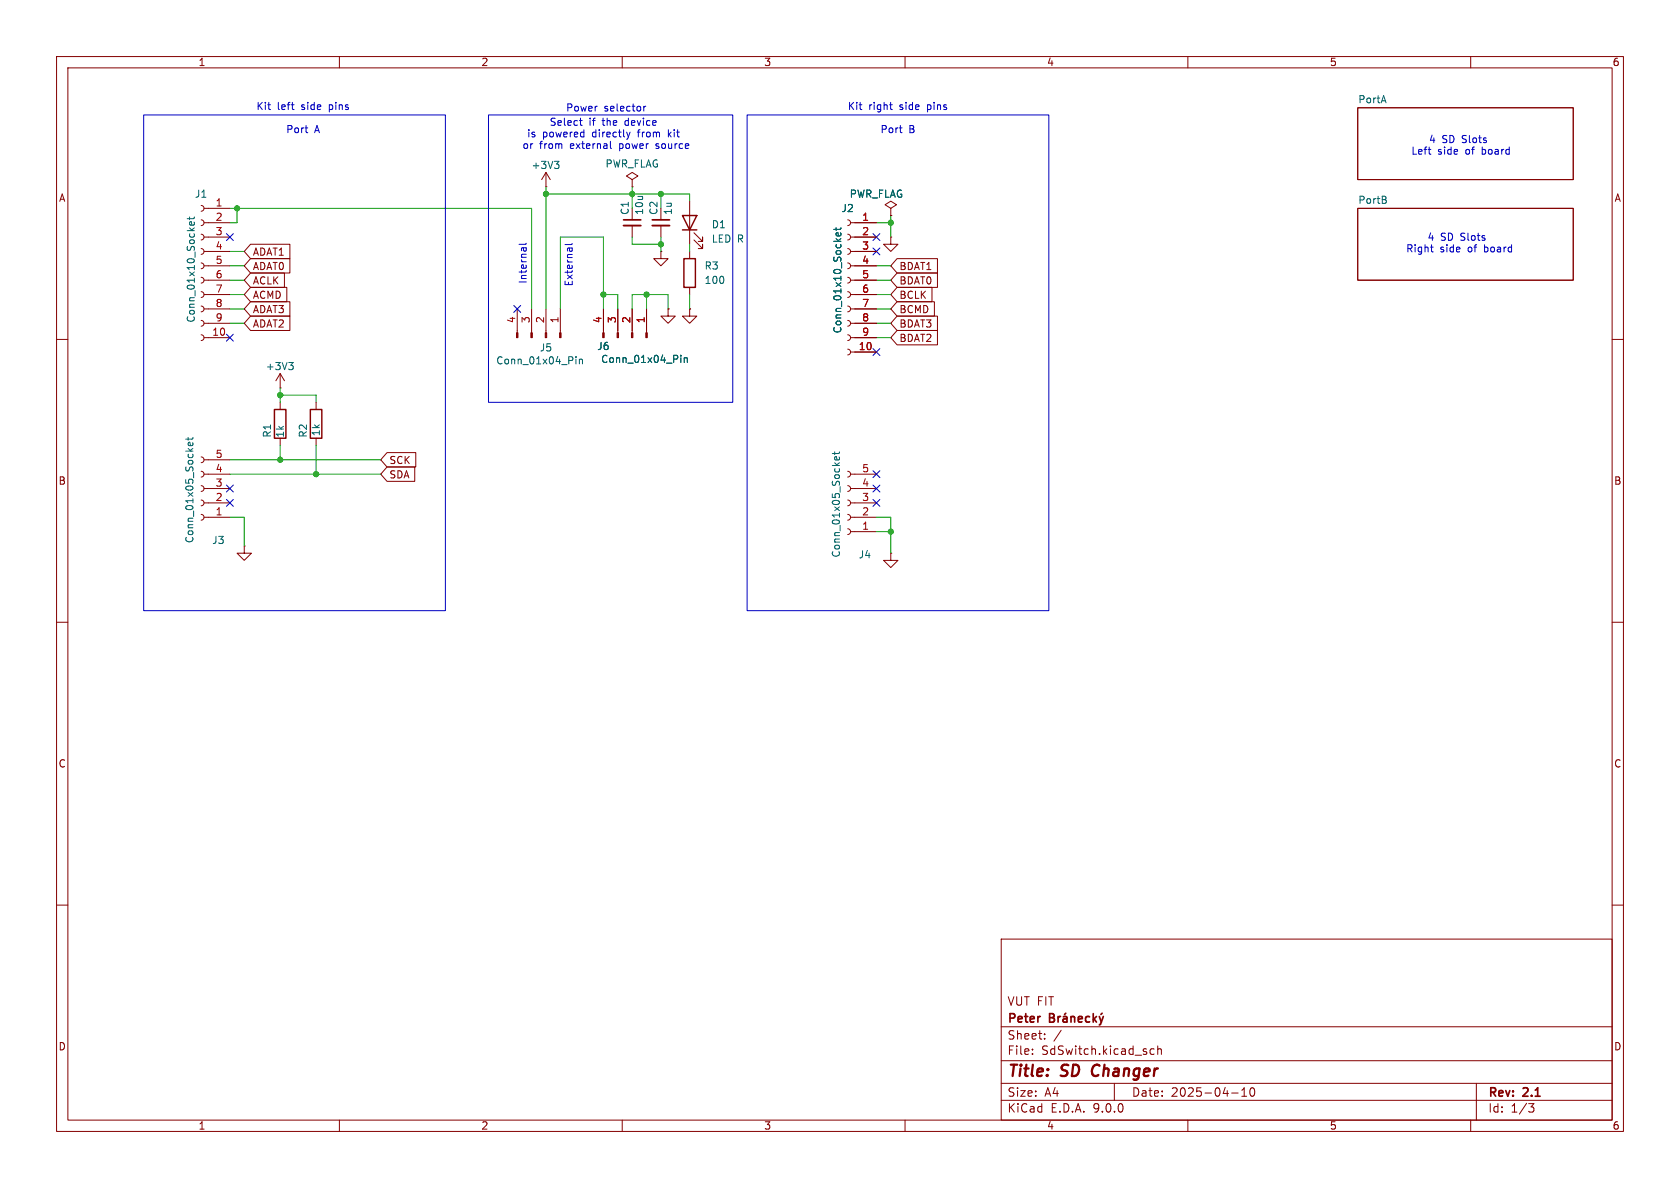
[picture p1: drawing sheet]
<svg xmlns="http://www.w3.org/2000/svg" width="297mm" height="210mm" viewBox="0 0 297 210" stroke-linecap="round" stroke-linejoin="round" font-family="sans-serif">
<g fill="none" stroke="#840000" stroke-width=".18">
<path d="M10 10h277v190h-277zM12 12h273v186h-273zM60 10v2M110 10v2M160 10v2M210 10v2M240 19.1h38.1v12.7h-38.1zM260 10v2M35.6 36.3l.3 .2 .2 .3-.2 .4-.3 .1M35.6 38.9l.3 .1 .2 .4-.2 .3-.3 .2M36.1 36.8h4.5M36.1 39.4h4.5"/>
<path d="M96.5 33h.1M96.5 30.5v2.5M96.5 30.5l-.7 1.3M96.5 30.5l.8 1.3M111.8 31.8l1-.7-1-.6-1.1 .6 1.1 .7v1.2M111.8 33h.1M111.8 36.8v2.1M111.8 39.9v2M116.8 36.8v2.1M116.8 39.9v2M121.9 35.6v7.6M149.9 38.9l.3 .1 .2 .4-.2 .3-.3 .2"/>
<path d="M150.4 39.4h4.5M157.5 36.8l1-.6-1-.6-1 .6 1 .6v1.3M157.5 38.1h.1M240 36.8h38.1v12.7h-38.1zM35.6 41.4l.3 .2 .2 .3-.2 .4-.3 .1M35.6 43.9l.3 .2 .2 .4-.2 .3-.3 .2M35.6 46.5l.3 .1 .2 .4-.2 .3-.3 .2M35.6 49l.3 .2 .2 .3-.2 .4-.3 .1M35.6 51.6l.3 .1 .2 .4-.2 .3-.3 .2M35.6 54.1l.3 .2 .2 .3-.2 .4-.3 .1M35.6 56.6l.3 .2 .2 .4-.2 .3-.3 .2M35.6 59.2l.3 .1 .2 .4-.2 .3-.3 .2"/>
<path d="M36.1 41.9h4.5M36.1 44.5h4.5M36.1 47h4.5M36.1 49.5h4.5M36.1 52.1h4.5M36.1 54.6h4.5M36.1 57.2h4.5M36.1 59.7h4.5M44.3 53.3h6.9v2.6h-6.9l-1.1-1.3zM44.3 50.8h6.4v2.5h-6.4l-1.1-1.2zM44.3 48.3h6v2.5h-6l-1.1-1.3zM44.3 55.9h6.9v2.5h-6.9l-1.1-1.2z"/>
<path d="M44.3 43.2h6.9v2.5h-6.9l-1.1-1.2zM44.3 45.7h6.9v2.6h-6.9l-1.1-1.3zM91.4 54.6v4.2M94 54.6v4.2M96.5 54.6v4.2M99.1 54.6v4.2M106.7 54.6v4.2M109.2 54.6v4.2M111.8 54.6v4.2M114.3 54.6v4.2M116.8 44.5v1.2h1.3l-1.3 1.3-1.2-1.3h1.2M116.8 44.5h.1"/>
<path d="M118.1 54.6v1.3h-1.3l1.3 1.3 1.3-1.3h-1.3M118.1 54.6h.1M121.9 54.6v1.3h1.3l-1.3 1.3-1.3-1.3h1.3M121.9 54.6h.1M121.9 44.5v1.2M121.9 50.8v1.3M122.7 42.4l1.5 1.5v-.7v.7h-.8M122.7 41.1l1.5 1.6v-.8v.8h-.8M149.9 41.4l.3 .2 .2 .3-.2 .4-.3 .1M149.9 43.9l.3 .2 .2 .4-.2 .3-.3 .2M149.9 46.5l.3 .1 .2 .4-.2 .3-.3 .2M149.9 49l.3 .2 .2 .3-.2 .4-.3 .1"/>
<path d="M149.9 51.6l.3 .1 .2 .4-.2 .3-.3 .2M149.9 54.1l.3 .2 .2 .3-.2 .4-.3 .1M149.9 56.6l.3 .2 .2 .4-.2 .3-.3 .2M149.9 59.2l.3 .1 .2 .4-.2 .3-.3 .2M150.4 41.9h4.5M150.4 44.5h4.5M150.4 47h4.5M150.4 49.5h4.5M150.4 52.1h4.5M150.4 54.6h4.5M150.4 57.2h4.5M150.4 59.7h4.5"/>
<path d="M157.5 41.9v1.3h-1.3l1.3 1.3 1.2-1.3h-1.2M157.5 41.9h.1M158.6 58.4h7.1v2.6h-7.1l-1.1-1.3zM158.6 45.7h7.1v2.6h-7.1l-1.1-1.3zM158.6 53.3h6.6v2.6h-6.6l-1.1-1.3zM158.6 55.9h7.1v2.5h-7.1l-1.1-1.2zM158.6 50.8h6.2v2.5h-6.2l-1.1-1.2zM158.6 48.3h7.1v2.5h-7.1l-1.1-1.3zM10 60h2M49.5 68.6h.1M49.5 66v2.6M49.5 71.1v1.3"/>
<path d="M49.5 77.5v1.2M49.5 66l-.7 1.3M49.5 66l.8 1.3M55.9 71.1v1.3M55.9 77.5v1.2M149.9 61.7l.3 .2 .2 .3-.2 .4-.3 .1M150.4 62.2h4.5M285 60h2M35.6 90.9l.3 .2 .2 .3-.2 .4-.3 .1M35.6 88.4l.3 .1 .2 .4-.2 .4-.3 .1M35.6 85.9l.3 .1 .2 .4-.2 .3-.3 .2M35.6 83.3l.3 .2 .2 .3-.2 .4-.3 .1"/>
<path d="M35.6 80.8l.3 .1 .2 .4-.2 .3-.3 .2M36.1 91.4h4.5M36.1 88.9h4.5M36.1 86.4h4.5M36.1 83.8h4.5M36.1 81.3h4.5M43.2 96.5v1.3h-1.3l1.3 1.3 1.2-1.3h-1.2M43.2 96.5h.1M68.4 80h5.1v2.6h-5.1l-1.1-1.3zM68.4 82.5h4.9v2.6h-4.9l-1.1-1.3zM149.9 93.5l.3 .1 .2 .4-.2 .3-.3 .2M149.9 90.9l.3 .2 .2 .3-.2 .4-.3 .1"/>
<path d="M149.9 88.4l.3 .1 .2 .4-.2 .4-.3 .1M149.9 85.9l.3 .1 .2 .4-.2 .3-.3 .2M149.9 83.3l.3 .2 .2 .3-.2 .4-.3 .1M150.4 91.4h4.5M150.4 88.9h4.5M150.4 86.4h4.5M150.4 83.8h4.5M150.4 94h4.5M157.5 97.8v1.3h-1.3l1.3 1.2 1.2-1.2h-1.2M157.5 97.8h.1M10 110h2M285 110h2"/>
<path d="M10 160h2M177 166h108v32h-108zM285 160h2M60 198v2M110 198v2M160 198v2M177 194.5h108M177 191.5h108M177 187.5h108M177 181.5h108M182.5 186.3v.1M182.5 185.5v.1"/>
<path d="M184.7 183.6v.1M184.7 182.8v.1M187.6 182.1l-1.3 2M197 191.5v3M204 185.5l-.4-.1-.3 .3v.4l.2 .2h.5M204.7 185.5l.2-.1 .3 .1 .1 .9M204.7 184.9v1.5M210 198v2M217.7 193.2h1.2M219.5 193.8h.9M219.5 192.7l.5-.4v1.5M221.1 192.4l.2-.1a.81 .81 0 0 1 .6 .6 .81 .81 0 0 1-.3 .8l-.1 .1a.81 .81 0 0 1-.4-1.4z"/>
<path d="M260 198v2M261 191.5v6.5M270.2 195.1h1l-.5 .6 .4 .1 .1 .5-.3 .3h-.4"/>
</g>
<path d="M193.3 188.5a1.27 1.27 0 0 0 0 1.6" fill="none" stroke="#840000" stroke-width=".4"/>
<g fill="none" stroke="#840000" stroke-width=".3">
<path d="M110.2 38.9h3.1M115.3 38.9h3.1M185.6 179.2h.5l.2 .1v.3l-.2 .3a.4 .4 0 0 1 .3 .4 .4 .4 0 0 1-.3 .4h-.5zM185.6 179.9h.5M187.1 179.7v1M187.5 179.7l-.3 .1-.1 .2M188 179.8h.6v.9M188.4 179.1l-.2 .2M189.3 179.8l.3-.1 .3 .1 .1 .9M189.3 179.7v1M192.6 179.8l-.4-.1-.3 .3v.4l.2 .2h.5M193.3 179.2v1.5"/>
<path d="M193.8 179.7l-.5 .6M194.3 179.7l.4 1M194.8 179.1l-.2 .2M195.1 179.7l-.4 1M188.6 180l-.5 .1a.29 .29 0 0 0-.2 .3 .29 .29 0 0 0 .2 .3l.5-.1M190.6 180.2l.7-.2v-.2l-.5-.1-.2 .2 .1 .7h.6M193.4 180.1l.4 .6M194.7 180.7l-.1 .3-.3 .2"/>
</g>
<g fill="none" stroke="#006464" stroke-width=".18">
<path d="M33.5 38.4v.4M34.3 39.3l.1 .3-.2 .2-.6-.1v-.4l.2-.1 .1 .6M34.4 38.4l-.2 .3h-1.1M98 28.5h.8l-.4 .5M98.6 29l.2 .2v.3l-.2 .3M245 35.4l.1 .1-.1 .4M245 34.8v.4M147.8 40.2v.5M148.6 41.2l.1 .3-.2 .2-.6-.1v-.4l.2-.1 .1 .6M148.7 40.2l-.2 .3h-1.1M33.3 77.3v.5M34 78.2l.1 .4-.2 .2-.6-.1v-.5h.3l.1 .6"/>
<path d="M34.1 77.3l-.2 .3h-1.1M51 64.1h.8l-.4 .5M51.6 64.6l.2 .2v.3l-.2 .2M101.8 63.1v.1M101.8 63.5v.8M102.4 63.5v.8M102.4 63.6l.2-.1h.3l.1 .8M120.4 62.8v.1M120.4 63.2v.9M121 63.2v.9M121 63.4l.2-.2 .3 .1v.8M147.6 79.9v.5"/>
<path d="M148.4 79.9l-.2 .3h-1.1M148.3 80.8l.1 .3-.2 .2h-.6v-.5l.3-.1 .1 .6"/>
</g>
<g fill="#840000" stroke="#840000" stroke-width=".18">
<path d="M98.9 58.8h.3v.9h-.3z"/>
<path d="M96.4 58.8h.2v.9h-.2z"/>
<path d="M93.9 58.8h.2v.9h-.2z"/>
<path d="M91.3 58.8h.3v.9h-.3z"/>
<path d="M114.2 58.8h.2v.9h-.2z"/>
<path d="M111.6 58.8h.3v.9h-.3z"/>
<path d="M109.1 58.8h.2v.9h-.2z"/>
<path d="M106.6 58.8h.2v.9h-.2z"/>
</g>
<path d="M110.2 39.9h3.1M115.3 39.9h3.1" fill="none" stroke="#840000" stroke-width=".33"/>
<path d="M120.6 38.1h2.6l-1.3 2.5zM120.6 40.6h2.6M120.9 45.7h2v5.1h-2zM48.5 72.4h2v5.1h-2zM54.9 72.4h2v5.1h-2z" fill="none" stroke="#840000" stroke-width=".25"/>
<g fill="none" stroke="#009600" stroke-width=".18">
<path d="M40.6 36.8h53.4v17.8M41.9 36.8v2.6h-1.3M96.5 34.3h25.4v1.3M96.5 33v21.6M111.8 33v3.8M116.8 34.3v2.5M154.9 39.4h2.6M157.5 38.1v3.8M40.6 54.6h2.6M40.6 52.1h2.6M40.6 57.2h2.6M40.6 49.5h2.6"/>
<path d="M40.6 47h2.6M40.6 44.5h2.6M99.1 54.6v-12.7h7.6v12.7M106.7 52.1h2.5v2.5M111.8 54.6v-2.5h6.3v2.5M111.8 41.9v1.3h5M114.3 52.1v2.5M116.8 41.9v2.6M121.9 43.2v1.3M121.9 52.1v2.5M154.9 54.6h2.6M154.9 52.1h2.6"/>
<path d="M154.9 59.7h2.6M154.9 57.2h2.6M154.9 49.5h2.6M154.9 47h2.6M49.5 68.6v2.5M49.5 78.7v2.6M49.5 69.9h6.4v1.2M55.9 78.7v5.1M40.6 91.4h2.6v5.1M40.6 83.8h26.7M40.6 81.3h26.7M154.9 91.4h2.6v6.4"/>
<path d="M154.9 94h2.6"/>
</g>
<g fill="none" stroke="#000084" stroke-width=".18">
<path d="M40 59.1l1.2 1.2M40 41.3l1.2 1.2M41.2 59.1l-1.2 1.2M41.2 41.3l-1.2 1.2M90.8 54l1.2 1.2M92 54l-1.2 1.2M154.3 43.8l1.2 1.3M154.3 41.3l1.2 1.2M155.5 43.8l-1.2 1.3M155.5 41.3l-1.2 1.2M154.3 61.6l1.2 1.2M155.5 61.6l-1.2 1.2"/>
<path d="M40 85.8l1.2 1.2M40 88.3l1.2 1.2M41.2 85.8l-1.2 1.2M41.2 88.3l-1.2 1.2M154.3 83.2l1.2 1.2M154.3 85.8l1.2 1.2M154.3 88.3l1.2 1.2M155.5 83.2l-1.2 1.2M155.5 85.8l-1.2 1.2M155.5 88.3l-1.2 1.2"/>
</g>
<g fill="none" stroke="#0000c2" stroke-width=".18">
<path d="M51.5 18.5h.5M51.9 19.4h.1M113.8 18.8v.8M114.2 18.8l-.4 .2M157.3 18.5h.5M157.5 19.3l.3 .1M25.4 20.3h53.3v87.7h-53.3zM53.9 22.6h.5M54.3 23.5h.1M86.4 20.3h43.1v50.8h-43.1zM102.4 21.3h.5M102.6 20.9v1.1l.3 .2"/>
<path d="M103.1 23.4h.1M103.2 22.9v1.3M103.2 24.1l-.1 .1M107.9 25v1.1l.2 .2M110.8 23.4l.3 .8M111.1 24.2l-.1 .3M111.4 23.4l-.3 .8M132.1 20.3h53.3v87.7h-53.3zM159 22.6h.5M159.4 23.5h.1M252.5 26.4h.5M252.8 27.3h.2"/>
<path d="M92.5 43.8l.1 .1M93 43.8v.1M93 43.8l-.8 .1M93 43l-.1 .2h-1.1M101.2 43.1l-.2 .1h-1.1M252.9 43.7h.5M253.1 44.5h.3"/>
</g>
<g fill="#009600" stroke="#009600" stroke-width=".18">
<circle cx="116.8" cy="43.2" r=".46"/>
<circle cx="111.8" cy="34.3" r=".46"/>
<circle cx="106.7" cy="52.1" r=".46"/>
<circle cx="114.3" cy="52.1" r=".46"/>
<circle cx="157.5" cy="39.4" r=".46"/>
<circle cx="157.5" cy="94" r=".46"/>
<circle cx="55.9" cy="83.8" r=".46"/>
<circle cx="49.5" cy="81.3" r=".46"/>
<circle cx="116.8" cy="34.3" r=".46"/>
<circle cx="49.5" cy="69.9" r=".46"/>
<circle cx="96.5" cy="34.3" r=".46"/>
<circle cx="41.9" cy="36.8" r=".46"/>
</g>
<g font-size="2.8" fill="#840000">
<text x="178" y="190.9">Title:</text>
<text x="187.7" y="190.9">SD</text>
<text x="193.9" y="190.9">Changer</text>
</g>
<g font-size="2.1" fill="#840000">
<text x="178" y="178">VUT FIT</text>
<text x="178" y="184">Sheet:</text>
<text x="178" y="181.2">Peter</text>
<text x="178" y="186.7">File:</text>
<text x="184.1" y="186.7">SdSwitch.kicad_sch</text>
<text x="178" y="196.9">KiCad</text>
<text x="178" y="194.1">Size:</text>
<text x="184.7" y="194.1">A4</text>
<text x="185.7" y="196.9">E.D.A.</text>
<text x="193.3" y="196.9">9.0.0</text>
<text x="200" y="194.1">Date:</text>
<text x="207" y="194.1">2025-04-10</text>
<text x="263" y="194.3">Rev:</text>
<text x="263" y="196.9">Id:</text>
<text x="267.1" y="196.9">1/3</text>
<text x="269.4" y="194.3">2.1</text>
</g>
<g font-size="1.8" fill="#840000">
<text x="35" y="11.9">1</text>
<text x="85" y="11.9">2</text>
<text x="135" y="11.9">3</text>
<text x="185" y="11.9">4</text>
<text x="235" y="11.9">5</text>
<text x="285" y="11.9">6</text>
<text x="10.3" y="35.9">A</text>
<text x="285.3" y="35.9">A</text>
<text x="44.6" y="45.4">ADAT1</text>
<text x="44.6" y="47.9">ADAT0</text>
<text x="158.9" y="47.9">BDAT1</text>
<text x="44.6" y="53">ACMD</text>
<text x="44.6" y="50.5">ACLK</text>
<text x="158.9" y="53">BCLK</text>
<text x="158.9" y="50.5">BDAT0</text>
<text x="44.6" y="55.6">ADAT3</text>
<text x="44.6" y="58.1">ADAT2</text>
<text x="158.9" y="55.6">BCMD</text>
<text x="158.9" y="58.1">BDAT3</text>
<text x="158.9" y="60.6">BDAT2</text>
<text x="68.7" y="82.2">SCK</text>
<text x="10.3" y="85.9">B</text>
<text x="68.7" y="84.8">SDA</text>
<text x="285.3" y="85.9">B</text>
<text x="10.3" y="135.9">C</text>
<text x="285.3" y="135.9">C</text>
<text x="10.3" y="185.9">D</text>
<text x="285.3" y="185.9">D</text>
<text x="35" y="199.9">1</text>
<text x="85" y="199.9">2</text>
<text x="135" y="199.9">3</text>
<text x="185" y="199.9">4</text>
<text x="235" y="199.9">5</text>
<text x="285" y="199.9">6</text>
</g>
<g font-size="1.8" fill="#0000c2">
<text x="45.2" y="19.7">Kit</text>
<text x="49" y="19.7">left</text>
<text x="50.5" y="23.7">Port</text>
<text x="53.4" y="19.7">side</text>
<text x="55.6" y="23.7">A</text>
<text x="58.4" y="19.7">pins</text>
<text x="97.1" y="22.4">Select</text>
<text x="100" y="19.9">Power</text>
<text x="104.1" y="22.4">if</text>
<text x="106.6" y="22.4">the</text>
<text x="106.8" y="19.9">selector</text>
<text x="110.8" y="22.4">device</text>
<text x="149.8" y="19.7">Kit</text>
<text x="153.6" y="19.7">right</text>
<text x="155.6" y="23.7">Port</text>
<text x="159.1" y="19.7">side</text>
<text x="160.7" y="23.7">B</text>
<text x="164.2" y="19.7">pins</text>
<text x="92.3" y="26.5">or</text>
<text x="93.1" y="24.5">is</text>
<text x="95.4" y="26.5">from</text>
<text x="95.9" y="24.5">powered</text>
<text x="100.9" y="26.5">external</text>
<text x="104.8" y="24.5">directly</text>
<text x="109.8" y="26.5">power</text>
<text x="113" y="24.5">from</text>
<text x="116.4" y="26.5">source</text>
<text x="118.6" y="24.5">kit</text>
<text x="249.4" y="27.5">Left</text>
<text x="252.5" y="25.5">4</text>
<text x="254.2" y="27.5">side</text>
<text x="254.9" y="25.5">SD Slots</text>
<text x="259.2" y="27.5">of</text>
<text x="262.2" y="27.5">board</text>
<text x="248.5" y="44.8">Right</text>
<text x="252.3" y="42.8">4</text>
<text x="254.6" y="44.8">side</text>
<text x="254.7" y="42.8">SD Slots</text>
<text x="259.6" y="44.8">of</text>
<text x="262.7" y="44.8">board</text>
<text x="93.3" y="50.2" transform="rotate(-90 93.3 50.2)">Internal</text>
<text x="101.4" y="50.7" transform="rotate(-90 101.4 50.7)">External</text>
</g>
<g font-size="1.8" fill="#006464">
<text x="240" y="18.3">PortA</text>
<text x="106.9" y="29.8">PWR_FLAG</text>
<text x="34.4" y="35.2">J1</text>
<text x="93.9" y="30.1">+3V3</text>
<text x="150.1" y="35.2">PWR_FLAG</text>
<text x="111.4" y="38.1" transform="rotate(-90 111.4 38.1)">C1</text>
<text x="113.9" y="38.1" transform="rotate(-90 113.9 38.1)">10u</text>
<text x="116.4" y="38.1" transform="rotate(-90 116.4 38.1)">C2</text>
<text x="119" y="38.1" transform="rotate(-90 119 38.1)">1u</text>
<text x="125.7" y="40.6">D1</text>
<text x="148.7" y="37.7">J2</text>
<text x="240" y="36.1">PortB</text>
<text x="124.5" y="47.9">R3</text>
<text x="125.7" y="43.1">LED</text>
<text x="130.4" y="43.1">R</text>
<text x="124.5" y="50.4">100</text>
<text x="34.6" y="57.1" transform="rotate(-90 34.6 57.1)">Conn_01x10_Socket</text>
<text x="148.9" y="59" transform="rotate(-90 148.9 59)">Conn_01x10_Socket</text>
<text x="46.9" y="65.6">+3V3</text>
<text x="87.6" y="64.6">Conn_01x04_Pin</text>
<text x="95.3" y="62.3">J5</text>
<text x="105.5" y="62.1">J6</text>
<text x="106.2" y="64.4">Conn_01x04_Pin</text>
<text x="48.1" y="77.5" transform="rotate(-90 48.1 77.5)">R1</text>
<text x="50.4" y="77.5" transform="rotate(-90 50.4 77.5)">1k</text>
<text x="54.5" y="77.5" transform="rotate(-90 54.5 77.5)">R2</text>
<text x="56.7" y="77.2" transform="rotate(-90 56.7 77.2)">1k</text>
<text x="34.4" y="96.1" transform="rotate(-90 34.4 96.1)">Conn_01x05_Socket</text>
<text x="37.4" y="96.4">J3</text>
<text x="148.7" y="98.7" transform="rotate(-90 148.7 98.7)">Conn_01x05_Socket</text>
<text x="151.7" y="98.9">J4</text>
</g>
<g font-size="1.8" fill="#a90000">
<text x="38" y="36.6">1</text>
<text x="38" y="39.1">2</text>
<text x="38" y="41.7">3</text>
<text x="152.3" y="39.1">1</text>
<text x="152.3" y="41.7">2</text>
<text x="38" y="44.2">4</text>
<text x="38" y="46.7">5</text>
<text x="152.3" y="44.2">3</text>
<text x="152.3" y="46.7">4</text>
<text x="38" y="49.3">6</text>
<text x="38" y="51.8">7</text>
<text x="152.3" y="49.3">5</text>
<text x="152.3" y="51.8">6</text>
<text x="37.4" y="59.4">10</text>
<text x="38" y="54.4">8</text>
<text x="38" y="56.9">9</text>
<text x="91.2" y="57.2" transform="rotate(-90 91.2 57.2)">4</text>
<text x="93.7" y="57.2" transform="rotate(-90 93.7 57.2)">3</text>
<text x="96.3" y="57.2" transform="rotate(-90 96.3 57.2)">2</text>
<text x="98.8" y="57.2" transform="rotate(-90 98.8 57.2)">1</text>
<text x="106.4" y="57.2" transform="rotate(-90 106.4 57.2)">4</text>
<text x="109" y="57.2" transform="rotate(-90 109 57.2)">3</text>
<text x="111.5" y="57.2" transform="rotate(-90 111.5 57.2)">2</text>
<text x="114" y="57.2" transform="rotate(-90 114 57.2)">1</text>
<text x="152.3" y="54.4">7</text>
<text x="152.3" y="56.9">8</text>
<text x="152.3" y="59.4">9</text>
<text x="151.7" y="62">10</text>
<text x="38" y="83.6">4</text>
<text x="38" y="81">5</text>
<text x="152.3" y="83.6">5</text>
<text x="38" y="88.6">2</text>
<text x="38" y="86.1">3</text>
<text x="152.3" y="88.6">3</text>
<text x="152.3" y="86.1">4</text>
<text x="38" y="91.2">1</text>
<text x="152.3" y="93.7">1</text>
<text x="152.3" y="91.2">2</text>
</g>
</svg>
